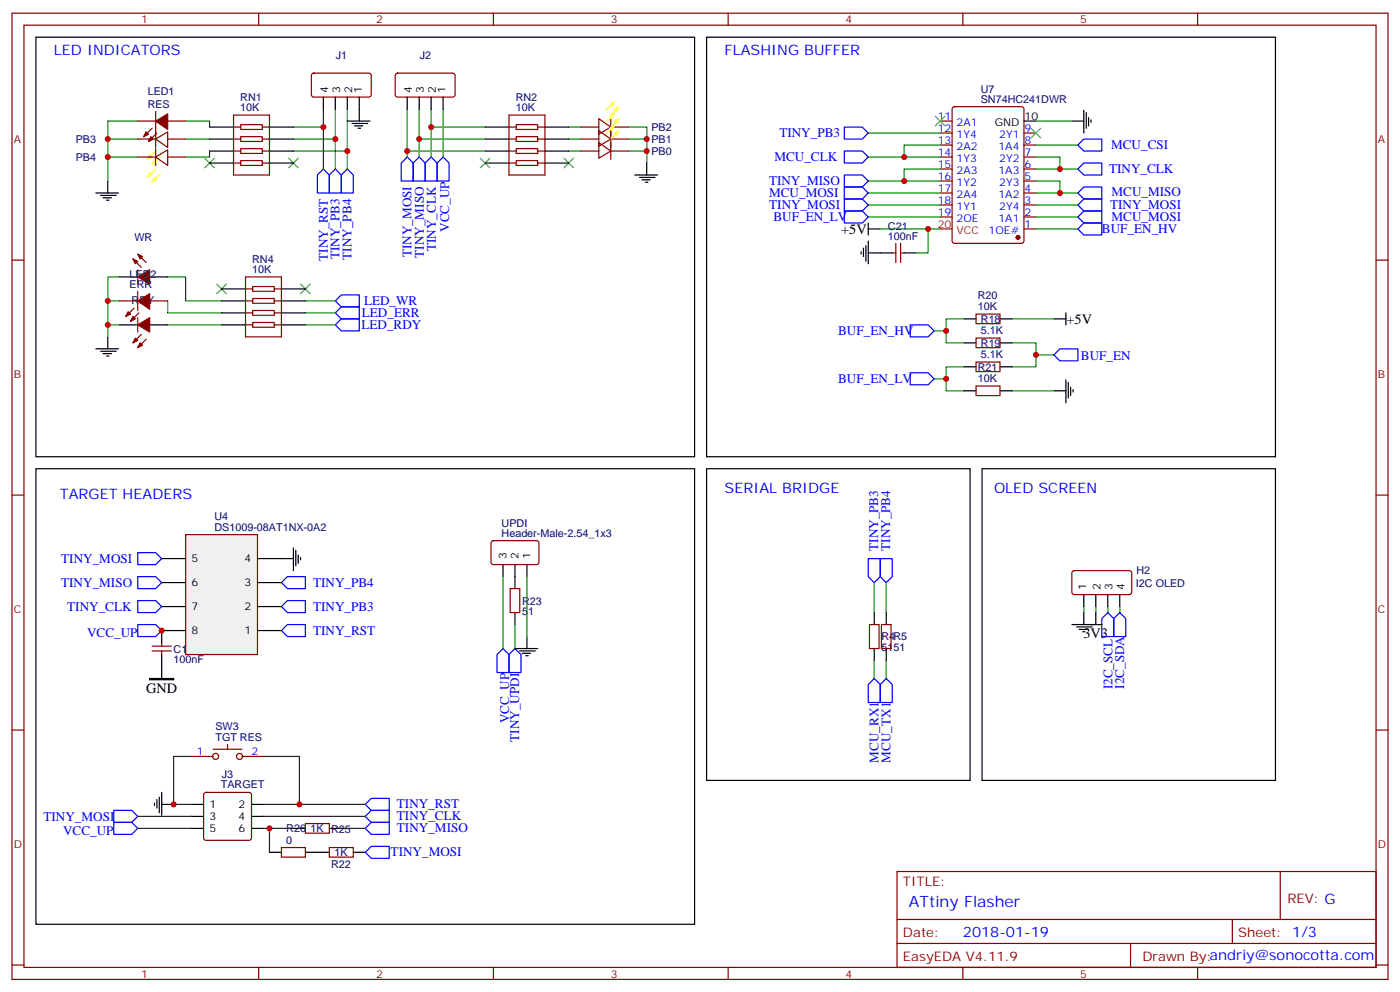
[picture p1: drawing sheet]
<svg xmlns="http://www.w3.org/2000/svg" width="412mm" height="292mm" viewBox="0 0 412 292" stroke-linecap="round" stroke-linejoin="round" font-family="sans-serif">
<g fill="none" stroke="#870000" stroke-width=".35">
<path d="M3.5 3.9h405.4v284.3h-405.4zM7.1 7.4h398.2v277.3h-398.2zM76.2 3.9v3.5M145.3 3.9v3.5M214.5 3.9v3.5M283.6 3.9v3.5M352.8 3.9v3.5M40.6 35.6h5.3M44.8 37.7l-2.5 2.5M45.9 32.8v10.6M46.2 39.2l-2.5 2.4M49.4 35.6h5.3"/>
<path d="M68.8 37.4h2.1M68.8 33.9h10.6v17.6h-10.6zM70.9 36.7h6.4v1.4h-6.4zM77.3 37.4h2.1M92 21.7l.4-.2 16.5 .1 .5 .6-.1 5.9-.6 .5-16.5-.1-.5-.6v-5.7zM116.7 21.7l.4-.2 16.5 .1 .5 .6-.1 5.9-.7 .5-16.5-.1-.4-.6v-5.7zM149.9 37.4h2.1M149.9 33.9h10.6v17.6h-10.6zM152 36.7h6.4v1.4h-6.4zM158.4 37.4h2.1M171.1 37.4h5.3M176.4 34.9l3.5 2.5-3.5 2.1z"/>
<path d="M176.4 38.5l3.5 2.4-3.5 2.1zM179.9 37.4h5.3M179.9 34.9v12M276.9 35.6h3.6M276.9 39.2h3.6M280.7 31.6l.5-.2h19.7l.7 .4v39.1l-.4 .7h-20l-.7-.4v-39.1zM301.6 39.2h3.6M40.6 40.9h5.3M40.6 46.2h5.3M45.9 40.9l3.5-2.1v4.6zM45.9 46.2l3.5-2.1v4.6zM45.9 43.7v5"/>
<path d="M49.4 40.9h5.3M49.4 46.2h5.3M68.8 40.9h2.1M68.8 44.4h2.1M68.8 48h2.1M70.9 47.3h6.4v1.4h-6.4zM70.9 43.7h6.4v1.5h-6.4zM70.9 40.2h6.4v1.4h-6.4zM77.3 40.9h2.1M77.3 44.4h2.1M77.3 48h2.1M149.9 40.9h2.1"/>
<path d="M149.9 44.4h2.1M149.9 48h2.1M152 47.3h6.4v1.4h-6.4zM152 43.7h6.4v1.5h-6.4zM152 40.2h6.4v1.4h-6.4zM158.4 40.9h2.1M158.4 44.4h2.1M158.4 48h2.1M171.1 40.9h5.3M171.1 44.4h5.3M176.4 42l3.5 2.4-3.5 2.2zM179.9 40.9h5.3"/>
<path d="M179.9 44.4h5.3M276.9 46.2h3.6M276.9 56.8h3.6M276.9 53.3h3.6M276.9 49.7h3.6M276.9 42.7h3.6M301.6 46.2h3.6M301.6 56.8h3.6M301.6 53.3h3.6M301.6 49.7h3.6M301.6 42.7h3.6M3.5 76.6h3.6"/>
<path d="M39.2 76.2l2.4 2.5M40.6 79.4v4.2M40.6 74.8l2.4 2.5M262.8 74.4h1.1M263.9 71.6v5.7M265.3 71.6v5.7M265.3 74.4h1M276.9 63.9h3.6M276.9 60.3h3.6M301.6 67.4h3.6M301.6 63.9h3.6M301.6 60.3h3.6"/>
<path d="M405.3 76.6h3.6M35.3 88.5h5.3M39.5 90.7l-2.5 2.4M40.6 85.7v5.7M40.6 93.5v4.2M40.9 92.1l-2.4 2.4M41.6 98.4l-2.4 2.5M43 99.8l-2.4 2.5M44.1 88.5h5.3M72.3 88.5h2.1M72.3 85h2.1M72.3 81.5h10.6v17.6h-10.6z"/>
<path d="M72.3 95.6h2.1M72.3 92.1h2.1M74.4 94.9h6.4v1.4h-6.4zM74.4 91.4h6.4v1.4h-6.4zM74.4 87.8h6.4v1.5h-6.4zM74.4 84.3h6.4v1.4h-6.4zM80.8 88.5h2.1M80.8 85h2.1M80.8 95.6h2.1M80.8 92.1h2.1M287.5 99.5h7.1v2.8h-7.1zM287.5 92.4h7.1v2.8h-7.1z"/>
<path d="M287.5 106.5h7.1v2.9h-7.1zM287.5 113.6h7.1v2.8h-7.1zM3.5 145.7h3.6M144.9 159.3l.4-.2 13 .1 .4 .6v5.9l-.7 .5-12.9-.1-.5-.6v-5.7zM405.3 145.7h3.6M150.3 173.2h2.8v7.1h-2.8zM316 168.1l.4-.2 16.5 .1 .5 .6-.1 5.9-.6 .5-16.5-.1-.5-.6v-5.7zM256.1 183.8h2.8v7.1h-2.8zM259.6 183.8h2.9v7.1h-2.9zM3.5 214.8h3.6M67 219.1v1.4M405.3 214.8h3.6"/>
<path d="M56.4 222.6h6.4M60.2 233.4l.5-.2h12.7l.5 .2 .2 .5v12.7l-.3 .5-.4 .2h-12.7l-.5-.2-.2-.5v-12.7zM62.8 220.5h8.5M71.3 222.6h6.3M82.9 249.4h7.1v2.8h-7.1zM90 242.4h7v2.8h-7zM97 249.4h7.1v2.8h-7.1zM264.2 256.5h141.1v28.2h-141.1zM377.1 256.5v14.1M264.2 270.6h141.1M264.2 277.6h141.1M333 277.6v7.1"/>
<path d="M363 270.6v7M3.5 284h3.6M76.2 284.7v3.5M145.3 284.7v3.5M214.5 284.7v3.5M283.6 284.7v3.5M352.8 284.7v3.5M405.3 284h3.6"/>
<circle cx="63.5" cy="222.6" r=".88"/>
<circle cx="70.6" cy="222.6" r=".88"/>
</g>
<g fill="none" stroke="#000" stroke-width=".35">
<path d="M61.7 37.4h7.1M79.4 37.4h7M95.2 28.6v3.5M98.8 28.6v3.5M102.3 35.6h6.7M102.3 28.6v3.5M103.7 36.3h4.6M104.4 37h2.5M105.5 37.7h.7M105.8 28.6v7M119.9 28.6v3.5M123.5 28.6v3.5"/>
<path d="M127 28.6v3.5M130.5 28.6v3.5M142.9 37.4h7M160.5 37.4h7.1M301.6 35.6h3.6M315.7 35.6h3.6M319.3 32.5v6.7M320 33.2v4.5M320.7 34.6v2.4M321.4 35.3v.7M28.2 56.8h6.7M29.6 57.5h4.6"/>
<path d="M30.3 58.2h2.5M31.4 58.9h.7M31.7 53.3v3.5M61.7 48h7.1M61.7 44.4h7.1M61.7 40.9h7.1M79.4 48h7M79.4 44.4h7M79.4 40.9h7M142.9 48h7M142.9 44.4h7M142.9 40.9h7"/>
<path d="M160.5 48h7.1M160.5 44.4h7.1M160.5 40.9h7.1M187 51.5h6.7M188.4 52.2h4.6M189.1 52.9h2.5M190.1 53.6h.8M190.5 48v3.5M253.6 74.1v.7M254.4 73v2.5M255.1 72.3v4.6M255.8 67.4h3.5"/>
<path d="M255.8 65.6v3.5M255.8 70.9v6.7M255.8 74.4h7M266.3 74.4h3.6M31.7 99.1v3.6M35.3 95.6h5.3M35.3 81.5h5.3M44.1 95.6h5.3M44.1 81.5h5.3M65.3 95.6h7M65.3 92.1h7M65.3 88.5h7"/>
<path d="M65.3 85h7M82.9 95.6h7.1M82.9 92.1h7.1M82.9 88.5h7.1M82.9 85h7.1M284 93.8h3.5M294.6 93.8h3.5M310.4 93.8h3.6M314 92.1v3.5M28.2 102.7h6.7M29.6 103.4h4.6M30.3 104.1h2.5"/>
<path d="M31.4 104.8h.7M284 115h3.5M284 100.9h3.5M284 107.9h3.5M294.6 115h3.5M294.6 100.9h3.5M294.6 107.9h3.5M310.4 115h3.6M314 111.8v6.7M314.7 112.5v4.6M315.4 113.9v2.5M316.1 114.7v.7"/>
<path d="M148.2 166.2v3.5M151.7 166.2v7M155.2 166.2v3.5M319.3 175v3.5M322.8 175v3.5M326.3 175v3.5M329.8 175v3.5M151.7 180.3v3.5M151.7 190.9h6.7M153.1 191.6h4.6M153.8 192.3h2.5M154.9 193h.7"/>
<path d="M155.2 187.3v3.6M257.5 180.3v3.5M257.5 190.9v3.5M261.1 180.3v3.5M261.1 190.9v3.5M315.7 183.8h8.9M317.1 184.5h4.6M317.9 185.2h2.4M318.9 185.9h.7M319.3 180.3v3.5M322.8 180.3v3.5M45.5 236.4v.7"/>
<path d="M46.2 235.3v2.5M46.9 234.6v4.6M47.6 236.7h3.6M47.6 233.2v6.7M56.4 236.7h3.6M74.1 236.7h3.5M56.4 240.2h3.6M56.4 243.8h3.6M74.1 240.2h3.5M74.1 243.8h3.5M79.4 250.8h3.5M86.4 243.8h3.6"/>
<path d="M90 250.8h7M97 243.8h3.5M104.1 250.8h3.5"/>
</g>
<g fill="none" stroke="#008700" stroke-width=".35">
<path d="M40.6 35.6h-8.9v17.7M54.7 35.6h7v1.8M95.2 32.1v5.3h-8.8M95.2 37.4v12.3M98.8 32.1v17.6M102.3 32.1v17.6M119.9 32.1v14.1M123.5 32.1v14.1M127 32.1v14.1M127 37.4h15.9M130.5 32.1v14.1M167.6 37.4h3.5"/>
<path d="M185.2 37.4h5.3v10.6M255.8 39.2h21.1M305.2 35.6h10.5M31.7 46.2h8.9M31.7 40.9h8.9M54.7 40.9h7M61.7 44.4v1.8h-7M86.4 40.9h12.4M86.4 44.4h15.9M119.9 44.4h23M123.5 40.9h19.4M167.6 40.9h3.5"/>
<path d="M167.6 44.4h3.5M185.2 40.9h5.3M185.2 44.4h5.3M255.8 46.2h21.1M255.8 53.3h21.1M255.8 56.8h21.1M276.9 42.7h-10.6v3.5M276.9 49.7h-10.6v3.6M305.2 53.3h7v3.5M305.2 46.2h7v3.5M305.2 56.8h12.3M305.2 49.7h12.3"/>
<path d="M305.2 42.7h12.3M255.8 63.9h21.1M255.8 60.3h21.1M259.3 67.4h17.6M273.4 67.4v7h-3.5M305.2 67.4h12.3M305.2 63.9h12.3M305.2 60.3h12.3M31.7 95.6h3.6M31.7 88.5h3.6M35.3 81.5h-3.6v17.6M49.4 88.5v3.6h15.9"/>
<path d="M49.4 81.5h5.3v7h10.6M49.4 95.6h15.9M90 95.6h8.8M90 88.5h8.8M90 92.1h8.8M275.2 97.4h3.5M284 93.8h-5.3v7.1h5.3M298.1 93.8h12.3M275.2 111.5h3.5M284 107.9h-5.3v7.1h5.3M298.1 100.9h7.1v7h-7.1M298.1 115h12.3"/>
<path d="M305.2 104.4h5.2M148.2 169.7v21.2M155.2 169.7v17.6M257.5 171.4v8.9M261.1 171.4v8.9M319.3 178.5v1.8M322.8 178.5v1.8M326.3 178.5v1.8M329.8 178.5v1.8M151.7 183.8v7.1M257.5 194.4v5.3M261.1 194.4v5.3"/>
<path d="M56.4 222.6h-5.2v14.1h5.2M77.6 222.6h10.6v14.1M77.6 236.7h30M40.6 243.8h15.8M40.6 240.2h15.8M77.6 240.2h30M77.6 243.8h8.8M79.4 243.8v7M100.5 243.8h7.1"/>
</g>
<g fill="none" stroke="#00f" stroke-width=".35">
<path d="M248.7 37.4h5.3l1.8 1.8-1.8 1.7h-5.3zM95.2 49.7l1.8 1.8v5.3h-3.5v-5.3zM98.8 49.7l1.7 1.8v5.3h-3.5v-5.3zM102.3 49.7l1.8 1.8v5.3h-3.6v-5.3zM119.9 46.2l1.8 1.8v5.3h-3.5v-5.3zM123.5 46.2l1.7 1.8v5.3h-3.5v-5.3zM127 46.2l1.8 1.8v5.3h-3.6v-5.3zM130.5 46.2l1.8 1.8v5.3h-3.5v-5.3zM248.7 44.4h5.3l1.8 1.8-1.8 1.8h-5.3zM248.7 51.5h5.3l1.8 1.8-1.8 1.7h-5.3zM248.7 58.6h5.3l1.8 1.7-1.8 1.8h-5.3zM248.7 55h5.3l1.8 1.8-1.8 1.8h-5.3z"/>
<path d="M317.5 56.8l1.8-1.8h5.3v3.6h-5.3zM317.5 49.7l1.8-1.7h5.3v3.5h-5.3zM317.5 42.7l1.8-1.8h5.3v3.5h-5.3zM248.7 62.1h5.3l1.8 1.8-1.8 1.7h-5.3zM317.5 67.4l1.8-1.8h5.3v3.5h-5.3zM317.5 60.3l1.8-1.7h5.3v3.5h-5.3zM317.5 63.9l1.8-1.8h5.3v3.5h-5.3zM100.5 86.8h5.3v3.5h-5.3l-1.7-1.8zM100.5 90.3h5.3v3.5h-5.3l-1.7-1.7zM100.5 93.8h5.3v3.6h-5.3l-1.7-1.8zM268.1 95.6h5.3l1.8 1.8-1.8 1.7h-5.3zM268.1 109.7h5.3l1.8 1.8-1.8 1.7h-5.3z"/>
<path d="M310.4 104.4l1.8-1.7h5.3v3.5h-5.3zM255.8 164.4h3.5v5.3l-1.8 1.7-1.7-1.7zM259.3 164.4h3.5v5.3l-1.7 1.7-1.8-1.7zM148.2 190.9l1.7 1.7v5.3h-3.5v-5.3zM151.7 190.9l1.8 1.7v5.3h-3.6v-5.3zM326.3 180.3l1.8 1.7v5.3h-3.5v-5.3zM329.8 180.3l1.8 1.7v5.3h-3.5v-5.3zM255.8 201.4l1.7-1.7 1.8 1.7v5.3h-3.5zM259.3 201.4l1.8-1.7 1.7 1.7v5.3h-3.5zM33.5 238.5h5.3l1.8 1.7-1.8 1.8h-5.3zM107.6 236.7l1.8-1.8h5.3v3.6h-5.3zM33.5 242h5.3l1.8 1.8-1.8 1.7h-5.3z"/>
<path d="M107.6 243.8l1.8-1.8h5.3v3.5h-5.3zM107.6 240.2l1.8-1.7h5.3v3.5h-5.3zM109.4 249.1h5.3v3.5h-5.3l-1.8-1.8z"/>
</g>
<g fill="none" stroke="#ff0" stroke-width=".35">
<path d="M179.6 30.7l1.4-.7-.7 1.4zM179.6 34.2l1.4-.7-.7 1.4zM179.6 37.7l1.4-.7-.7 1.5zM181 32.1l1.4-.7-.7 1.4zM181 35.6l1.4-.7-.7 1.4zM181 39.2l1.4-.7-.7 1.4zM181 30l-2.5 2.5M181 33.5l-2.5 2.5M181 37l-2.5 2.5M182.4 31.4l-2.5 2.5M182.4 34.9l-2.5 2.5M182.4 38.5l-2.5 2.4"/>
<path d="M44.1 45.5l.7 .7-1.4 .7zM44.1 50.8l.7 .7-1.4 .7zM45.5 46.9l.7 .7-1.4 .7zM45.5 52.2l.7 .7-1.4 .7zM45.9 44.4l-2.5 2.5M45.9 49.7l-2.5 2.5M47.3 45.9l-2.5 2.4M47.3 51.2l-2.5 2.4"/>
</g>
<g fill="#870000" stroke="#870000" stroke-width=".35">
<path d="M40.6 95.6l3.5-2.1v4.2z"/>
<path d="M39.9 99.5l.7 .7-1.4 .7z"/>
<path d="M41.3 100.9l.7 .7-1.4 .7z"/>
<path d="M40.6 81.5l3.5-2.1v4.2z"/>
<path d="M39.2 76.2l1.4 .7-.7 .7z"/>
<path d="M40.6 74.8l1.4 .7-.7 .7z"/>
<path d="M43 38.8l.7 .7-1.4 .7z"/>
<path d="M44.4 40.2l.8 .7-1.5 .7z"/>
<path d="M45.9 35.6l3.5-2.1v4.6z"/>
<path d="M37.7 91.7l.8 .7-1.5 .7z"/>
<path d="M39.2 93.1l.7 .7-1.4 .7z"/>
<path d="M40.6 88.5l3.5-2.1v4.6z"/>
<circle cx="299.9" cy="69.8" r=".53"/>
</g>
<g fill="none" stroke="#3c3" stroke-width=".35">
<path d="M275.5 34.2l2.8 2.8M278.3 34.2l-2.8 2.8M303.7 37.7l2.9 2.9M306.6 37.7l-2.9 2.9M60.3 46.6l2.8 2.8M63.1 46.6l-2.8 2.8M85 46.6l2.8 2.8M87.8 46.6l-2.8 2.8M141.5 46.6l2.8 2.8M144.3 46.6l-2.8 2.8M166.2 46.6l2.8 2.8M169 46.6l-2.8 2.8"/>
<path d="M63.9 83.6l2.8 2.8M66.7 83.6l-2.8 2.8M88.5 83.6l2.9 2.8M91.4 83.6l-2.9 2.8"/>
</g>
<path d="M276.9 67.4h3.6" fill="none" stroke="#f00" stroke-width=".35"/>
<path d="M54.7 157.3h21.1v35.3h-21.1z" fill="#f0f0f0" stroke="#870000" stroke-width=".35"/>
<g fill="none" stroke="#000" stroke-width=".35">
<path d="M10.6 10.9h194v123.5h-194zM208.1 10.9h167.6v123.5h-167.6zM10.6 137.9h194v134.1h-194zM208.1 137.9h77.7v91.8h-77.7zM289.3 137.9h86.4v91.8h-86.4zM47.6 178.5h7.1M47.6 171.4h7.1M47.6 164.4h7.1M75.8 178.5h7.1M75.8 171.4h7.1M75.8 164.4h10.6M86.4 161.2v6.7"/>
<path d="M87.1 161.9v4.6M87.8 163.3v2.5M88.5 164v.7M47.6 192.6v7.1M54.7 185.6h-7.1v3.5M75.8 185.6h7.1"/>
</g>
<path d="M40.6 162.6h5.3l1.7 1.8-1.7 1.8h-5.3zM40.6 169.7h5.3l1.7 1.7-1.7 1.8h-5.3zM40.6 176.7h5.3l1.7 1.8-1.7 1.8h-5.3zM82.9 178.5l1.8-1.8h5.3v3.6h-5.3zM82.9 171.4l1.8-1.7h5.3v3.5h-5.3zM40.6 183.8h5.3l1.7 1.8-1.7 1.7h-5.3zM82.9 185.6l1.8-1.8h5.3v3.5h-5.3z" fill="none" stroke="#00f" stroke-width=".35"/>
<path d="M44.8 191.6h5.6M44.8 190.1h5.6M47.6 189.1v1M47.6 191.6v1" fill="none" stroke="#870000" stroke-width=".35"/>
<path d="M44.1 199.7h7.1v.3h-7.1z" fill="#000" stroke="#000" stroke-width=".35"/>
<g fill="#c00">
<circle cx="31.8" cy="95.6" r=".88"/>
<circle cx="31.8" cy="88.5" r=".88"/>
<circle cx="31.8" cy="46.2" r=".88"/>
<circle cx="31.8" cy="40.9" r=".88"/>
<circle cx="190.5" cy="40.9" r=".88"/>
<circle cx="190.5" cy="44.4" r=".88"/>
<circle cx="98.8" cy="40.9" r=".88"/>
<circle cx="102.3" cy="44.4" r=".88"/>
<circle cx="95.3" cy="37.4" r=".88"/>
<circle cx="119.9" cy="44.4" r=".88"/>
<circle cx="123.5" cy="40.9" r=".88"/>
<circle cx="127" cy="37.4" r=".88"/>
<circle cx="305.2" cy="104.4" r=".88"/>
<circle cx="278.7" cy="97.4" r=".88"/>
<circle cx="278.7" cy="111.5" r=".88"/>
<circle cx="273.4" cy="67.4" r=".88"/>
<circle cx="266.3" cy="46.2" r=".88"/>
<circle cx="266.3" cy="53.3" r=".88"/>
<circle cx="312.2" cy="56.8" r=".88"/>
<circle cx="312.2" cy="49.7" r=".88"/>
<circle cx="79.4" cy="243.8" r=".88"/>
<circle cx="51.2" cy="236.7" r=".88"/>
<circle cx="88.2" cy="236.7" r=".88"/>
<circle cx="47.6" cy="185.6" r=".88"/>
</g>
<text font-size="4.6" fill="#00f" x="267.8" y="267.1">ATtiny Flasher</text>
<g font-size="4.2" fill="#00f">
<text x="15.9" y="16.2">LED INDICATORS</text>
<text x="213.4" y="16.2">FLASHING BUFFER</text>
<text x="17.6" y="146.8">TARGET HEADERS</text>
<text x="213.4" y="145">SERIAL BRIDGE</text>
<text x="292.8" y="145">OLED SCREEN</text>
<text x="283.6" y="275.9">2018-01-19</text>
</g>
<g font-size="4.2">
<text x="247.8" y="68.8">+5V</text>
<text x="314.2" y="95.2">+5V</text>
<text x="319.1" y="187.8">3V3</text>
<text x="43" y="204">GND</text>
</g>
<g font-size="3.9" fill="#00f">
<text x="229.6" y="40.4">TINY_PB3</text>
<text x="228.1" y="47.4">MCU_CLK</text>
<text x="327.3" y="43.8">MCU_CSI</text>
<text x="326.7" y="50.8">TINY_CLK</text>
<text x="226.5" y="54.4">TINY_MISO</text>
<text x="226.6" y="58">MCU_MOSI</text>
<text x="327.4" y="57.8">MCU_MISO</text>
<text x="226.6" y="61.4">TINY_MOSI</text>
<text x="227.9" y="64.9">BUF_EN_LV</text>
<text x="327" y="61.5">TINY_MOSI</text>
<text x="327.4" y="64.9">MCU_MOSI</text>
<text x="132.3" y="68.3" transform="rotate(-90 132.3 68.3)">VCC_UP</text>
<text x="324.6" y="68.5">BUF_EN_HV</text>
<text x="96.6" y="76.8" transform="rotate(-90 96.6 76.8)">TINY_RST</text>
<text x="100" y="76.3" transform="rotate(-90 100 76.3)">TINY_PB3</text>
<text x="103.6" y="76.4" transform="rotate(-90 103.6 76.4)">TINY_PB4</text>
<text x="121.2" y="75.7" transform="rotate(-90 121.2 75.7)">TINY_MOSI</text>
<text x="124.8" y="75.8" transform="rotate(-90 124.8 75.8)">TINY_MISO</text>
<text x="128.4" y="74" transform="rotate(-90 128.4 74)">TINY_CLK</text>
<text x="107.2" y="89.7">LED_WR</text>
<text x="106.6" y="93.2">LED_ERR</text>
<text x="106.5" y="96.7">LED_RDY</text>
<text x="246.9" y="98.6">BUF_EN_HV</text>
<text x="318.4" y="106">BUF_EN</text>
<text x="246.9" y="112.7">BUF_EN_LV</text>
<text x="18" y="165.6">TINY_MOSI</text>
<text x="258.7" y="162.1" transform="rotate(-90 258.7 162.1)">TINY_PB3</text>
<text x="262.3" y="162.1" transform="rotate(-90 262.3 162.1)">TINY_PB4</text>
<text x="18" y="172.7">TINY_MISO</text>
<text x="92.2" y="172.6">TINY_PB4</text>
<text x="19.8" y="179.8">TINY_CLK</text>
<text x="92.2" y="179.7">TINY_PB3</text>
<text x="25.7" y="187.4">VCC_UP</text>
<text x="92.2" y="186.8">TINY_RST</text>
<text x="327.7" y="202.9" transform="rotate(-90 327.7 202.9)">I2C_SCL</text>
<text x="331.2" y="202.7" transform="rotate(-90 331.2 202.7)">I2C_SDA</text>
<text x="150" y="212.8" transform="rotate(-90 150 212.8)">VCC_UP</text>
<text x="153" y="218.3" transform="rotate(-90 153 218.3)">TINY_UPDI</text>
<text x="258.8" y="224.4" transform="rotate(-90 258.8 224.4)">MCU_RX1</text>
<text x="262.3" y="224.4" transform="rotate(-90 262.3 224.4)">MCU_TX1</text>
<text x="116.9" y="237.9">TINY_RST</text>
<text x="12.8" y="241.6">TINY_MOSI</text>
<text x="18.6" y="245.6">VCC_UP</text>
<text x="116.9" y="245">TINY_MISO</text>
<text x="116.9" y="241.4">TINY_CLK</text>
<text x="115.1" y="251.9">TINY_MOSI</text>
</g>
<g font-size="3.9" fill="#800">
<text x="266" y="260.7">TITLE:</text>
<text x="379.2" y="265.6">REV: G</text>
<text x="266" y="275.9">Date:</text>
<text x="364.8" y="275.9">Sheet: 1/3</text>
<text x="266" y="282.9">EasyEDA V4.11.9</text>
<text x="336.5" y="282.9">Drawn By:andriy@sonocotta.com</text>
</g>
<g font-size="3.2" fill="#800">
<text x="41.6" y="6.9">1</text>
<text x="110.8" y="6.9">2</text>
<text x="179.9" y="6.9">3</text>
<text x="249.1" y="6.9">4</text>
<text x="318.2" y="6.9">5</text>
<text x="4.1" y="42">A</text>
<text x="405.9" y="42">A</text>
<text x="4.1" y="111.1">B</text>
<text x="405.9" y="111.1">B</text>
<text x="4.1" y="180.3">C</text>
<text x="405.9" y="180.3">C</text>
<text x="4.1" y="249.4">D</text>
<text x="405.9" y="249.4">D</text>
<text x="41.6" y="287.7">1</text>
<text x="110.8" y="287.7">2</text>
<text x="179.9" y="287.7">3</text>
<text x="249.1" y="287.7">4</text>
<text x="318.2" y="287.7">5</text>
</g>
<g font-size="3.2" fill="#000080">
<text x="98.9" y="17.3">J1</text>
<text x="123.6" y="17.3">J2</text>
<text x="43.5" y="28">LED1</text>
<text x="70.8" y="29.6">RN1</text>
<text x="151.9" y="29.6">RN2</text>
<text x="288.9" y="27.4">U7</text>
<text x="43.5" y="31.8">RES</text>
<text x="70.8" y="32.8">10K</text>
<text x="151.9" y="32.8">10K</text>
<text x="288.9" y="30.3">SN74HC241DWR</text>
<text x="191.9" y="38.5">PB2</text>
<text x="22.3" y="42.1">PB3</text>
<text x="22.3" y="47.4">PB4</text>
<text x="191.9" y="42">PB1</text>
<text x="191.9" y="45.6">PB0</text>
<text x="39.6" y="70.8">WR</text>
<text x="261.6" y="70.6">100nF</text>
<text x="261.6" y="67.6">C21</text>
<text x="74.3" y="77.5">RN4</text>
<text x="38.2" y="81.7">LED2</text>
<text x="74.3" y="80.4">10K</text>
<text x="38.2" y="84.7">ERR</text>
<text x="38.8" y="89.5">RDY</text>
<text x="288" y="88.1">R20</text>
<text x="288" y="91.4">10K</text>
<text x="288.9" y="95.1">R18</text>
<text x="288.9" y="98.4">5.1K</text>
<text x="288.9" y="105.5">5.1K</text>
<text x="288.9" y="102.2">R19</text>
<text x="288" y="112.5">10K</text>
<text x="288" y="109.2">R21</text>
<text x="63.2" y="153.1">U4</text>
<text x="147.8" y="155.1">UPDI</text>
<text x="63.2" y="156.3">DS1009-08AT1NX-0A2</text>
<text x="147.7" y="158">Header-Male-2.54_1x3</text>
<text x="334.6" y="172.7">I2C OLED</text>
<text x="334.8" y="169.1">H2</text>
<text x="153.8" y="177.9">R23</text>
<text x="153.8" y="180.9">51</text>
<text x="259.6" y="191.7">5151</text>
<text x="259.6" y="188.4">R4R5</text>
<text x="51.2" y="195.2">100nF</text>
<text x="51.2" y="192">C1</text>
<text x="63.5" y="214.8">SW3</text>
<text x="63.5" y="218">TGT RES</text>
<text x="65.1" y="232">TARGET</text>
<text x="65.3" y="228.9">J3</text>
<text x="84.3" y="245">R26</text>
<text x="91.5" y="244.9">1K</text>
<text x="97.5" y="245.2">R25</text>
<text x="84.3" y="248.4">0</text>
<text x="98.5" y="252">1K</text>
<text x="97.5" y="255.5">R22</text>
</g>
<g font-size="3.2">
<text x="96.7" y="27.3" transform="rotate(-90 96.7 27.3)">4</text>
<text x="100.2" y="27.3" transform="rotate(-90 100.2 27.3)">3</text>
<text x="103.7" y="27.3" transform="rotate(-90 103.7 27.3)">2</text>
<text x="106.5" y="27.3" transform="rotate(-90 106.5 27.3)">1</text>
<text x="121.4" y="27.3" transform="rotate(-90 121.4 27.3)">4</text>
<text x="124.9" y="27.3" transform="rotate(-90 124.9 27.3)">3</text>
<text x="128.4" y="27.3" transform="rotate(-90 128.4 27.3)">2</text>
<text x="131.2" y="27.3" transform="rotate(-90 131.2 27.3)">1</text>
<text x="301.8" y="35.3">10</text>
<text x="293" y="37">GND</text>
<text x="56.4" y="165.5">5</text>
<text x="72.1" y="165.5">4</text>
<text x="149.2" y="164.4" transform="rotate(-90 149.2 164.4)">3</text>
<text x="152.8" y="164.4" transform="rotate(-90 152.8 164.4)">2</text>
<text x="156.3" y="164.4" transform="rotate(-90 156.3 164.4)">1</text>
<text x="56.4" y="172.5">6</text>
<text x="72.1" y="172.5">3</text>
<text x="320" y="173.7" transform="rotate(-90 320 173.7)">1</text>
<text x="324.2" y="173.7" transform="rotate(-90 324.2 173.7)">2</text>
<text x="327.7" y="173.7" transform="rotate(-90 327.7 173.7)">3</text>
<text x="331.3" y="173.7" transform="rotate(-90 331.3 173.7)">4</text>
<text x="56.4" y="179.6">7</text>
<text x="72.1" y="179.6">2</text>
<text x="56.4" y="186.6">8</text>
<text x="72.1" y="186.6">1</text>
<text x="61.7" y="237.8">1</text>
<text x="70.3" y="237.8">2</text>
<text x="61.7" y="241.3">3</text>
<text x="61.7" y="244.8">5</text>
<text x="70.3" y="241.3">4</text>
<text x="70.3" y="244.8">6</text>
</g>
<g font-size="3.2" fill="#00f">
<text x="276.2" y="35.3">11</text>
<text x="276.2" y="38.8">12</text>
<text x="281.8" y="37">2A1</text>
<text x="281.8" y="40.6">1Y4</text>
<text x="294.3" y="40.6">2Y1</text>
<text x="301.8" y="38.8">9</text>
<text x="276.2" y="42.3">13</text>
<text x="276.2" y="45.9">14</text>
<text x="281.8" y="44.1">2A2</text>
<text x="281.8" y="47.6">1Y3</text>
<text x="294.1" y="44.1">1A4</text>
<text x="294.3" y="47.6">2Y2</text>
<text x="301.8" y="45.9">7</text>
<text x="301.8" y="42.3">8</text>
<text x="276.2" y="49.4">15</text>
<text x="276.2" y="52.9">16</text>
<text x="281.8" y="51.2">2A3</text>
<text x="294.1" y="51.2">1A3</text>
<text x="301.8" y="52.9">5</text>
<text x="301.8" y="49.4">6</text>
<text x="276.2" y="56.4">17</text>
<text x="276.2" y="60">18</text>
<text x="281.8" y="54.7">1Y2</text>
<text x="281.8" y="58.2">2A4</text>
<text x="294.1" y="58.2">1A2</text>
<text x="294.3" y="54.7">2Y3</text>
<text x="301.8" y="60">3</text>
<text x="301.8" y="56.4">4</text>
<text x="276.2" y="63.5">19</text>
<text x="281.8" y="61.7">1Y1</text>
<text x="281.8" y="65.3">2OE</text>
<text x="294.1" y="65.3">1A1</text>
<text x="294.3" y="61.7">2Y4</text>
<text x="301.8" y="63.5">2</text>
<text x="291.2" y="68.8">1OE#</text>
<text x="301.8" y="67">1</text>
<text x="58" y="222.2">1</text>
<text x="74.1" y="222.2">2</text>
</g>
<g font-size="3.2" fill="#f00">
<text x="276.2" y="67">20</text>
<text x="281.8" y="68.8">VCC</text>
</g>
</svg>
